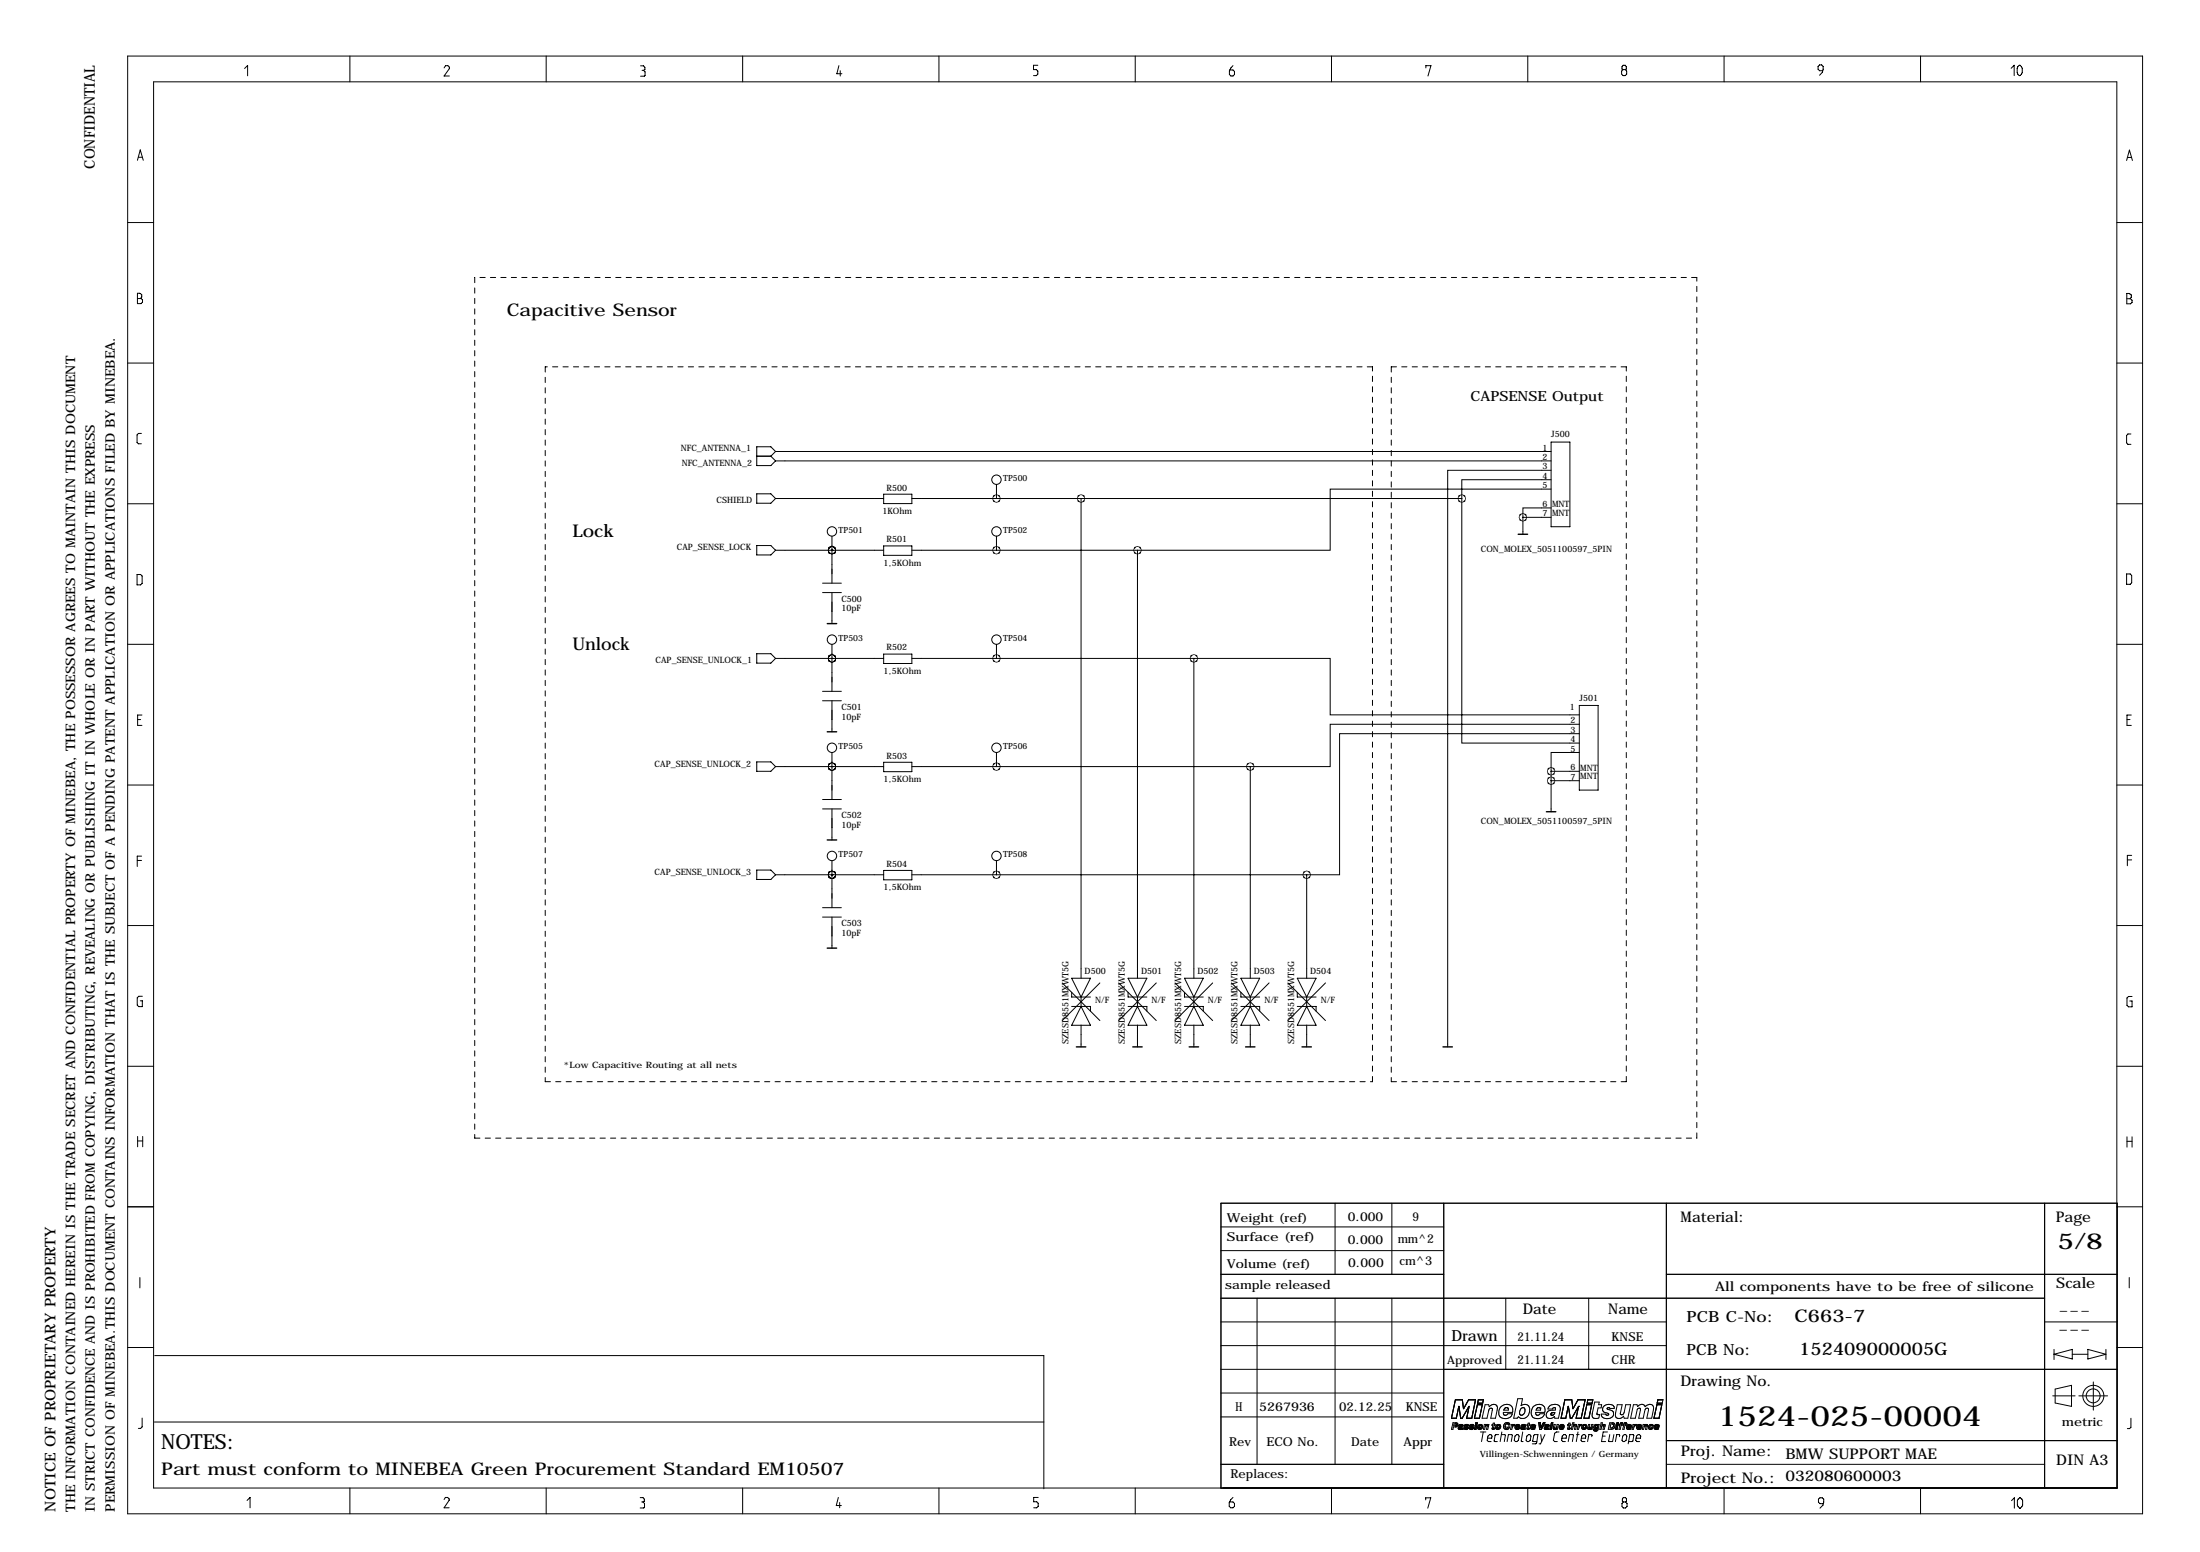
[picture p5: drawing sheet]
<svg xmlns="http://www.w3.org/2000/svg" width="594mm" height="419mm" viewBox="0 0 594 419" stroke-linecap="round" stroke-linejoin="round" font-family="sans-serif">
<g fill="none" stroke="#000" stroke-width=".27">
<path d="M34.5 15.1h544.4v393.7h-544.4zM66.1 18.5l.8-.8v2.8M94.5 15.1v7M120 18.3l.4-.6h.6l.4 .4v.4l-1.4 2h1.4M147.6 15.1v7M173.1 17.8h.8l.3 .4v.6l-.3 .2M173.5 19h.4M173.9 19l.4 .4v1l-.2 .2h-1M200.7 15.1v7M226.7 17.7l-.6 2.2h1.4M227 19.1v1.4M253.7 15.1v7"/>
<path d="M280.4 17.6h-1.2v1.2h.8l.4 .4v.8l-.4 .4h-.8M306.7 15.1v7M333.1 17.7l-.9 1.4v1l.4 .4h.5l.5-.4v-.8l-.5-.4h-.8M359.8 15.1v7M385.3 18.3v-.6h1.3l-.8 2.8M412.8 15.1v7M438.6 18.8l-.3-.2v-.6l.3-.4h.5l.3 .4v.6l-.3 .2M438.6 18.8l-.5 .4v.8l.5 .4h.5l.4-.4v-.8l-.4-.4M438.6 18.8h.5M465.8 15.1v7M492.5 19.1h-.9l-.4-.4v-.8l.4-.4h.6l.4 .4-.2 1.6-.8 .8M518.9 15.1v7"/>
<path d="M543.4 18.4l.8-.8v2.8M545.2 18l.6-.4 .6 .8v1.2l-.6 .8-.6-.4-.2-.4zM37.1 43.3l.8-2.8 .8 2.8M37.4 42.5h1.1M574.6 43.3l.8-2.8 .8 2.8M574.9 42.5h1M34.5 60.1h7M572 60.1h6.9M34.5 98h7M37.1 80.6h1l.4 .4v.6l-.4 .4h-1v-2.8h.8l.4 .4v.6l-.4 .4M572 98h6.9M574.6 80.7h1.1l.4 .4v.6l-.4 .3h-1.1v-2.8h.7l.6 .5v.6l-.4 .4"/>
<path d="M38.2 117h-.8l-.4 .4v2.1l.4 .3h.8M419.1 119.4h5.1v22.8h-5.1zM575.8 117.2h-.8l-.4 .4v2l.4 .4h.8M34.5 136h7M204.5 133.3h3.8l1.2 1.3-1.2 1.3h-3.8zM204.5 123.2h3.8M208.3 123.2l1.2 1.3M209.5 134.6h29.3M209.5 124.5h209.6M209.5 121.9h209.6M209.5 121.9l-1.2-1.3h-3.8v5.1h3.8l1.2-1.2M209.5 121.9l-1.2 1.3"/>
<path d="M238.8 133.5h7.6v2.5h-7.6zM246.4 134.6h148.6M269.2 130.8v3.8M292.1 134.6v129.6M395 134.6v66.1h31.7M411.5 139.7h7.6M411.5 139.7v4.6M419.1 127h-27.9v155.7M419.1 129.5h-24.1v5.1M419.1 132.1h-59.7v16.5h-52.1M419.1 137.2h-7.6v2.5M572 136h6.9"/>
<path d="M37 155.1h1l.4 .4v2l-.4 .4h-1zM204.5 147.3h3.8l1.2 1.3-1.2 1.3h-3.8zM209.5 148.6h29.3M222.2 157.5h5.1M224.8 148.6h.1M224.8 144.8v12.7M238.8 147.4h7.6v2.6h-7.6zM246.4 148.6h60.9M269.2 144.8v3.8M307.3 148.6v115.6M574.6 155h1l.4 .4v2l-.4 .4h-1zM34.5 174h7"/>
<path d="M204.5 176.5h3.8l1.2 1.3-1.2 1.3h-3.8zM209.5 177.8h29.3M222.2 160h5.1M224.8 177.8h.1M224.8 160v8.4M224.8 174v12.7M238.8 176.6h7.6v2.6h-7.6zM246.4 177.8h76.2M269.2 174v3.8M322.6 177.8h36.8v15.2h67.3M322.6 177.8v86.4M572 174h6.9"/>
<path d="M37.2 194.3h.8M38.4 193.1h-1.2v2.8h1.2M222.2 186.7h5.1M222.2 189.2h5.1M224.8 189.2v8.4M426.7 195.6h-67.3v11.4h-21.6M426.7 198.1h-64.8v38.1h-8.8M426.7 190.5h5.1v22.9h-5.1zM574.7 194.3h.8M575.9 193.1h-1.2v2.8h1.2M34.5 212h7M204.5 205.7h3.8l1.2 1.3-1.2 1.3h-3.8z"/>
<path d="M209.5 207h29.3M222.2 215.9h5.1M222.2 218.4h5.1M224.8 207h.1M224.8 203.2v12.7M224.8 218.4v8.4M238.8 205.8h7.6v2.6h-7.6zM246.4 207h91.4M269.2 203.2v3.8M337.8 207v57.2M419.1 208.3v10.9M419.1 208.3h7.6"/>
<path d="M419.1 210.8h7.6M426.7 203.2h-7.6v5.1M572 212h6.9M37.1 232.4h1.2M38.3 231.2h-1.2v2.8M204.5 234.9h3.8l1.2 1.3-1.2 1.3h-3.8zM209.5 236.2h29.3M224.8 236.2h.1M224.8 232.4v12.7M238.8 235.1h7.6v2.5h-7.6zM246.4 236.2h106.7M269.2 232.4v3.8"/>
<path d="M353.1 236.2v28M574.8 232.2h1.2M576 231h-1.2v2.8M34.5 249.9h7M222.2 245.1h5.1M222.2 247.6h5.1M224.8 247.6v8.4M572 249.9h6.9M38.5 269h-1l-.4 .4v2l.4 .4h1v-1.5h-.6M287 265.4l10.2 10.2M289.6 271.8h5v1.2M289.6 264.2h5l-2.5 5z"/>
<path d="M289.6 268v1.2h5M292.1 271.8l2.5 5.1h-5zM292.1 269.2v2.6M292.1 276.8v5.9M297.2 265.4l-10.2 10.2M302.3 265.4l10.1 10.2M304.8 271.8h5.1v1.2M304.8 264.2h5.1l-2.6 5zM304.8 268v1.2h5.1M307.3 271.8l2.6 5.1h-5.1zM307.3 269.2v2.6M307.3 276.8v5.9"/>
<path d="M312.4 265.4l-10.1 10.2M317.5 265.4l10.2 10.2M320 271.8h5.1v1.2M320 264.2h5.1l-2.5 5zM320 268v1.2h5.1M322.6 271.8l2.5 5.1h-5.1zM322.6 269.2v2.6M322.6 276.8v5.9M327.7 265.4l-10.2 10.2M332.7 265.4l10.2 10.2M335.3 271.8h5.1v1.2M335.3 264.2h5.1l-2.6 5z"/>
<path d="M335.3 268v1.2h5.1M337.8 271.8l2.6 5.1h-5.1zM337.8 269.2v2.6M337.8 276.8v5.9M342.9 265.4l-10.2 10.2M348 265.4l10.1 10.2M350.5 271.8h5.1v1.2M350.5 264.2h5.1l-2.5 5zM350.5 268v1.2h5.1M353.1 271.8l2.5 5.1h-5.1zM353.1 269.2v2.6M353.1 276.8v5.9"/>
<path d="M358.1 265.4l-10.1 10.2M576.1 269.1h-1l-.4 .4v2l.4 .4h1v-1.6h-.6M34.5 287.9h7M572 287.9h6.9M37.2 308.1h1.4M37.2 306.9v2.8M38.6 306.9v2.8M574.7 307v2.8M574.7 308.2h1.4M576.1 307v2.8M34.5 325.9h7M329.9 337.7h60.2"/>
<path d="M329.9 331.3h60.2M360.7 324.9v19.2M376.1 324.9v19.2M390.1 324.9v76.9M450.2 324.9v76.9M552.4 324.9v76.9M572 325.9h6.9M37.8 345v2.8M329.9 350.6h222.5M329.9 344.1h60.2M329.9 357h120.3M339.6 350.6v44.8"/>
<path d="M360.7 350.6v44.8M376.1 350.6v44.8M406.9 350.6v19.2M429.3 350.6v19.2M450.2 344.1h121.9M552.4 357h19.7M575.3 345v2.8M34.5 363.9h7M41.8 366.1h240.2v35.9M329.9 369.8h242.2M329.9 376.2h60.2M329.9 363.4h120.3"/>
<path d="M393.2 378h1.9l.3 2.4 1.4-2.4h1.9l-1 5h-1.4l.6-3.2-1.8 3.2h-.4l-.5-3.2-.7 3.2h-1.3zM396.9 379.8h.1M399.2 379.3h1.3l-.8 3.7h-1.3zM399.4 378h1.4l-.2 .9h-1.4zM401.3 379.3h.9l.2 .6a1.14 1.14 0 0 1 1.3-.7 1.14 1.14 0 0 1 .9 1.2l-.5 2.6h-1.3l.4-2.6a.62 .62 0 0 0-.7 0 .62 .62 0 0 0-.3 .5l-.4 2.1h-1.3zM405.5 379.9a1.9 1.9 0 0 1 3.2 .5v1h-2.5a.64 .64 0 0 0 .4 .8 .64 .64 0 0 0 .8-.4h1.2a1.98 1.98 0 0 1-1.7 1.3 1.98 1.98 0 0 1-1.9-1.1v-.9zM410.1 377.7h1.3l-.4 1.9a1.47 1.47 0 0 1 1.9-.1 1.47 1.47 0 0 1 .3 2 1.76 1.76 0 0 1-1.1 1.4 1.76 1.76 0 0 1-1.8-.3l-.4 .4h-.9zM414.4 379.7a1.73 1.73 0 0 1 2.2-.3 1.73 1.73 0 0 1 .8 2h-2.5a.6 .6 0 0 0 .3 .7 .6 .6 0 0 0 .8-.2l.1-.1h1.2a1.9 1.9 0 0 1-1.7 1.3 1.9 1.9 0 0 1-1.8-1.1 2.71 2.71 0 0 1 .6-2.3zM418.7 379.6a1.82 1.82 0 0 1 2.9 .7l-.5 2.7h-1l-.1-.5a1.2 1.2 0 0 1-1.4 .6 1.2 1.2 0 0 1-.8-1.2l.6-.9 1.8-.2 .1-.6-.3-.1-.5 .4h-1.3zM426.5 379.8h.1M426.5 379.8l-1.8 3.2h-.4l-.5-3.2-.7 3.2h-1.3l1-5h1.9l.3 2.4M426.5 379.8l-.6 3.2h1.3l1.1-5h-1.9l-1.4 2.4"/>
<path d="M428.8 379.3h1.3l-.8 3.7h-1.3zM429 378h1.4l-.2 .9h-1.3zM433.3 379.8a1.67 1.67 0 0 1 2.9 .3v.2h-1.2a.36 .36 0 0 0-.4-.2 .36 .36 0 0 0-.3 .4 2.13 2.13 0 0 1 1.6 .8 1.7 1.7 0 0 1-.8 1.7 1.7 1.7 0 0 1-1.9-.1l-.5-.6v-.4h1.2a.43 .43 0 0 0 .4 .3 .43 .43 0 0 0 .4-.3l-.4-.3a1.1 1.1 0 0 1-1.1-.5 1.1 1.1 0 0 1 .1-1.3zM441.4 379.3h.9l.2 .5a1.09 1.09 0 0 1 1-.6 1.09 1.09 0 0 1 1 .7 1.2 1.2 0 0 1 1.5-.6 1.2 1.2 0 0 1 .7 1.4l-.4 2.3h-1.3l.4-2.2v-.4l-.3-.2-.6 .4-.5 2.4h-1.2l.4-2.2v-.5l-.3-.1-.5 .4-.5 2.4h-1.3zM447.7 379.3h1.3l-.7 3.7h-1.4zM448 378h1.3l-.2 .9h-1.3zM554.6 376.9h6.1M555 365.7h.1M555 365.7l4.9-1.3v2.6zM555 364.4v2.7M555.3 375.1l4.4-1v5.7l-4.4-.9zM559.9 365.7h4.2"/>
<path d="M561.7 376.9h7.8M564.1 364.4l4.9 1.3-4.9 1.3zM565.6 373.2v7.6M569 364.4v2.7M572 363.9h6.9M38.4 382.9v2.4l-.4 .4h-.6M41.7 384h240.3M329.9 395.4h60.2M329.9 382.6h60.2M392.6 384.2l1 .1 .3 .6-.5 .4h-.7l-.1 .7h-.4zM392.9 384.5h.5v.5h-.6zM393.2 385.3h.1"/>
<path d="M393.4 384.9h.1M393.4 384.6h.1M393.5 384.6h.1M393.9 384.5h.1M394.1 385.9h.1M394.1 385.9l.3 .1M394.4 385.7h.1M394.4 385.6h.1M394.4 385.5h.1M394.4 385.7h.3M394.4 385.5l.5-.1-.2 .3M394.4 385.5v.2"/>
<path d="M394.4 386h.1M394.5 385.8h.1M394.5 385h.1M394.6 384.9h.3M394.6 385.4h.1M394.7 384.9l-.5 .2 .4-.4h.5l.2 .2M394.7 385.7h.1M394.8 385.7h.1M394.8 384.9l.2 .2M395 385.1h.1M395 385h.1M395 385.1l-.3 .1a.48 .48 0 0 0-.6 .1 .48 .48 0 0 0 0 .6"/>
<path d="M395.1 385.9h.1M395.1 385.9l.1 .1M395.2 386h.1M395.2 386h-.4v-.2l-.4 .2M395.3 384.8l-.2 1.1M395.5 385.6h.1M395.5 385.6l.1 .3 .5 .1M395.7 384.9v.3l.5 .3M395.7 384.9l.8-.2 .3 .4-.6-.2M395.7 385.9h.1M395.7 384.9v.1M395.9 385.6h.1"/>
<path d="M395.9 385.6v.1M395.9 385.7h.1M395.9 385.6h-.4M396.1 386h.1M396.1 384.9h.1M396.1 384.9l.1 .2M396.1 385.1h.1M396.1 385.8h.1M396.2 385.1h.1M396.2 385.1l.2 .1a.44 .44 0 0 1 .2 .6 .44 .44 0 0 1-.5 .2M396.2 385.5h.1M396.2 384.7h.1"/>
<path d="M396.2 384.9h.1M396.2 384.9h-.1M396.3 385.5h.1M396.3 385.7h.1M396.3 385.6h.1M396.3 385.7h-.4M396.3 385.5v.2M396.4 384.9h.1M396.7 385.6h.1M397 385.6h.1M397.2 385.3h.1M397.2 384.9l.7-.2 .3 .4-.7-.2"/>
<path d="M397.2 385.9h.1M397.2 384.9h.1M397.2 384.9v.4M397.2 385.9l.3 .1M397.2 385.3l.2 .1M397.3 385.6h.1M397.3 385.6h-.3l.2 .3M397.3 385.6l.1 .1M397.4 385.7h.1M397.4 385.4h.1M397.4 385.4l.4 .1M397.5 386h.1"/>
<path d="M397.5 384.9h.1M397.5 384.9l.1 .2M397.5 385.1h.1M397.6 385.8h.1M397.6 385.1h.1M397.6 385.1l.5 .2 .1 .3-.7 .4M397.7 384.7h.1M397.8 385.7h.1M397.8 385.6h.1M397.8 385.5h.1M397.8 385.5v.1M397.8 384.9h.1"/>
<path d="M397.8 385.6l-.4 .1M398.7 384.7h.3l-.2 1.3h-.4zM398.8 384.2h.3v.3h-.4zM399.3 385.8h.1M399.6 385.5h.1M399.6 385.6h.1M399.7 385.7h.3M399.7 385.1h.1M399.7 385.7h.1M399.8 385h.1M399.8 385.7h.1M399.9 384.9h.1"/>
<path d="M399.9 384.9l-.3 .4 .1 .4M400 386.7h1.5M400 384.9h.1M400 384.9l.2 .1M400 385.7h.1M400.2 385h.1M400.2 385v.5M400.2 385.5l-.2 .2M400.2 385.5h.1M400.2 385.1l.1 .1M400.3 385.3h-.1M400.5 384.9h.1"/>
<path d="M400.6 385v.1M400.8 386.7l-.5 2.6M401.4 384.9h.1M401.4 384.9v-.2h-.3l-.3 1.3h.4l.1-.8 .4-.3M401.6 384.7h.1M401.6 384.7h.5M401.6 384.7l-.2 .2M401.7 384.9h.1M401.8 385h.1M401.9 388.4h1.1l.1-.6-.3-.4h-.3l-.5 .4-.2 1.1 .3 .4h.8M402 384.7l.2 .1-.2 1.2h-.4l.1-1.1M402.1 384.8h.1"/>
<path d="M403.2 385.9h.1M403.6 385.6h.1M403.6 385.7h.1M403.6 385.7l.1-.8h.3v-.2h-.2v-.4h-.3l-.1 .4h-.3v.2h.3l-.3 .9 .6 .2 .1-.3h-.2M403.7 385.7h.1M404.2 385.7h.1M404.2 385.8h.1M404.4 384.8l.7-.1 .4 .4a.87 .87 0 0 1-.9 .9 .67 .67 0 0 1-.5-.5 .67 .67 0 0 1 .3-.7zM404.5 385.5h.1M404.5 385.5v.1M404.5 385.6h.1M404.5 385.6l.1 .1"/>
<path d="M404.6 385.7h.1M404.7 385.7h.1M404.9 387.4h-.7l-.2 .2-.3 1.5 .9 .2M405 385.6h.1M405 385.6l-.4 .1M405 385h.1M405 385h-.4l-.1 .5M405 385v.6M405.1 385h.1M405.1 385v.1M405.7 387.4h.9l.2 .2-.3 1.7M405.8 386.7l-.5 2.6"/>
<path d="M406.3 382.1h.1M406.5 380.4a.55 .55 0 0 1 .7-.3 .55 .55 0 0 1 .3 .7h-1.2zM406.7 385.2h.1M406.8 380.1v.1M407.1 386h.1M407.2 389.3l.4-1.9h.9l.1 .2-.3 1.7M407.3 384.5h.1M407.3 384.5a.62 .62 0 0 0-.6 .5 .62 .62 0 0 0 .5 .7l.2-.2M407.4 384.5h.1M407.4 385.5h.1M407.4 384.5l.1 .1M407.5 384.6h.1"/>
<path d="M407.5 384.6l.1 .2h.4a.89 .89 0 0 0-1.1-.6 .89 .89 0 0 0-.6 1.1 .89 .89 0 0 0 1 .7l.4-.2 .2-.5h-.4l-.1 .2M407.5 380.3v.1M408.4 384.7h.9l-.1 .3a.39 .39 0 0 0-.4 0 .39 .39 0 0 0-.2 .4l-.1 .6h-.4zM408.7 384.9h.1M408.8 384.7l-.1 .2zM409 384.7h-.1M409.3 385.3h.1M409.3 387.8l.5-.4h.4l.3 .4-.2 1.1-.4 .4h-.5l-.3-.4zM409.3 385.3a.65 .65 0 0 0 .6 .7 .65 .65 0 0 0 .7-.4h-.3M409.7 385.5h.1M409.8 385.2h.1M409.8 385.2h.5"/>
<path d="M409.9 385h.1M410.2 384.9h.1M410.3 385.6h.1M410.3 385h.1M410.3 385l-.3-.1-.2 .3M410.3 385.2h.1M410.3 385.1h.1M410.3 385v.2M410.6 384.9l.1 .5h-1l.2 .3 .4-.1M410.6 384.9a.72 .72 0 0 0-.8-.2 .72 .72 0 0 0-.5 .6M410.6 384.9h.1M410.7 382l-.1-.8a.92 .92 0 0 1 1.3-1 1.2 1.2 0 0 1-1 1.9"/>
<path d="M410.7 382h.1M410.7 382l.2 .1M410.9 385.7h.1M410.9 382.1h.1M410.9 385.7l.4 .3M411.1 385.3h.1M411.1 385.3l-.2 .4M411.2 385.6h.1M411.2 385.6l.1 .1M411.3 385.7h.1M411.3 385.6h.1M411.3 385.5h.1"/>
<path d="M411.3 385.7h.3M411.3 385.5l.5-.1-.2 .3M411.3 385.5v.1M411.3 385.6h-.1M411.3 386h.1M411.4 385.8h.1M411.4 386.7l-.4 2.4 .5 .2M411.4 385h.1M411.5 384.9h.3M411.5 385.4h.1M411.6 384.9l-.5 .2 .4-.4h.5l.2 .3-.2 1M411.6 385.7h.1"/>
<path d="M411.7 385.7h.1M411.7 384.9l.2 .2M411.9 385.1h.1M411.9 385h.1M411.9 385.1l-.8 .2M412.1 386h-.4v-.2l-.4 .2M412.2 384.9h.1M412.5 387.8l.5-.4h.4l.3 .4-.2 1.1-.4 .4h-.5l-.3-.4zM412.9 384.3h.4l-.1 .4h.2v.2h-.3l-.1 .7 .2 .1v.3l-.6-.1 .1-1h-.2zM413 385.6h.1M413 385.7h.1M413.1 385.7h.1"/>
<path d="M413.6 385.3h.1M413.6 385.3l.1 .5 .3 .2 .6-.1 .2-.3h-.4M413.9 385.5h.1M413.9 385.6h.1M414 385h.1M414.2 384.9h.1M414.4 385.6h.1M414.4 385h.1M414.4 385l-.3-.1-.1 .3h.5M414.4 385.9h.1M414.4 385l.1 .2M414.5 385.9h.1"/>
<path d="M414.5 385.2h.1M414.5 385.1h.1M414.7 384.9h.1M414.8 384.9v.5h-.9l.1 .3 .4-.1M414.8 384.9a.69 .69 0 0 0-.8-.2 .69 .69 0 0 0-.4 .6M415.2 389.3l-1.1-.2 .3-1.5 .2-.2h.9l-.3 2.3-.3 .2h-.9M415.5 380.1v.1M415.8 384.2h.4l.1 1.3 .7-1.3h.4l-.9 1.8h-.5zM416.2 380.2h.1M416.2 380.3l.1 .5h-1.3l.3-.5a.59 .59 0 0 1 1 .1M416.3 385.5h.1M416.3 387.4l.3 1.9"/>
<path d="M417.2 385.7h.1M417.3 385.7v.2M417.3 385.9l.4 .1M417.3 385.9h.1M417.4 387.4l-1.1 2.5h-.5M417.4 385.3h.1M417.4 385.3l-.2 .4M417.6 385.6h.1M417.6 385.7h.1M417.6 385.5h.1M417.6 385.5l.1 .2M417.6 385.5l.6-.1-.3 .4-.3-.1"/>
<path d="M417.7 386h.1M417.8 385.8h.1M417.8 386h.1M417.8 384.9l.4 .1M417.9 385.4h.1M417.9 385.7h.1M417.9 384.9h.1M418 385.7h.1M418.1 385.6h.1M418.1 384.9h.1M418.2 385.1h.1M418.2 385h.1"/>
<path d="M418.2 385.1l-.7 .2M418.2 385v.1M418.5 384.9l-.1 1.1h-.4l.1-.2-.4 .2M418.5 384.9l-.2-.2h-.5l-.4 .4 .4-.2M418.5 384.9h.1M419 381.9h.1M419 382.1h.1M419.1 381.7l-.1 .1M419.2 381.6h.1M419.2 384.2h.4l-.4 1.8h-.4zM419.8 385.9h.1M420.1 385.7l.1-1h-.3l-.1 1.2"/>
<path d="M420.1 381.6v-.1h-.8l-.3 .6M420.1 381.6l-.5 .6-.5-.1M420.1 385.7h.1M420.1 381.5v.1M420.2 385.7h.1M420.2 380.2h.1M420.5 385.8h.1M420.5 385.8l-.4 .2-.3-.1M420.6 385.4h.1M420.6 385.4l-.2 .3h-.3M420.6 385.4l.1-.7h.4l-.3 1.3h-.3v-.2M421.2 386.7h-.7l-.4 .3-.4 1.9 .4 .4h.7"/>
<path d="M421.3 385.3h.1M421.3 385.3v.4a.73 .73 0 0 0 1.3-.1h-.4M421.3 385.6h.1M421.6 385.5h.1M421.7 385.2h.1M421.7 385.2l.2-.3h.2l.1 .3M421.7 385.2h.5M421.7 385.1h.1M421.8 385h.1M422 388.4h1.2l.1-.6-.3-.4h-.4l-.5 .4-.2 1.1 .3 .4h.8M422.1 384.9h.1M422.2 385.6h.1"/>
<path d="M422.2 385h.1M422.2 385.2h.1M422.2 385.1h.1M422.6 384.9v.5h-1l.2 .3 .4-.1M422.6 384.9l-.2-.1a.74 .74 0 0 0-1.1 .5M422.6 384.9h.1M423.6 385.9h.1M423.7 389.3l.4-1.9h.9l.1 .2-.3 1.7M423.9 384.3h.3v.4h.2v.2h-.3l-.1 .7 .2 .1-.1 .3-.5-.2 .2-.9h-.3l.1-.2h.2zM424 385.6h.1M424 385.7h.1M424.1 385.7h.1"/>
<path d="M425 380.4h.1M425.1 384.8h.1M425.1 384.8l.2-.6h-.4l-.4 1.8h.4l.1-.8 .3-.3 .3 .1-.2 1h.4l.1-.8M425.6 384.7h.1M425.8 384.7l-.7 .1M425.8 384.7h.1M425.9 384.7v.5M425.9 385.2h.1M426 387.4h.7M426.4 386.7l-.5 2.6M426.5 384.7h.3l-.1 .2 .6-.2-.1 .3-.5 .2-.2 .8h-.3zM426.8 384.9h.1"/>
<path d="M427 384.7h.1M427.3 388.4h1.1l.1-.6-.3-.4h-.4l-.4 .4-.2 1.1 .3 .4h.7M427.4 385.7l.1 .1M427.7 385.5h.1M427.7 385.5l.1 .1M427.8 385.6h.1M427.8 385.6l.1 .1M427.9 385.7h.1M427.9 385v.1M427.9 385h.1M428 385.7h.1M428.2 385.6h.1"/>
<path d="M428.2 385.6l-.3 .1M428.3 385h.1M428.3 385l-.3-.1-.3 .6M428.3 385.5l-.1 .1M428.3 385v.5M428.3 385.5h.1M428.7 385l.1 .1M429 385.6h.1M429 385.6l.1 .3M429.1 385.9h.1M429.4 385.5h.1M429.5 385.7h.1"/>
<path d="M429.9 385.8h.1M429.9 385.8l-.5 .2-.3-.1M429.9 385.4h.1M429.9 385.4l-.2 .3h-.3l.2-1h-.4l-.2 .9M429.9 385.4l.2-.7h.3l-.2 1.3h-.4l.1-.2M430.1 388v-.6h-.8l-.3 1.9M430.5 386.1h.1M430.9 386.1l-.4-.1 .2 .4 .4 .1M430.9 386.1h.1M431 385.4h.1M431 385.2l.3-.3 .2 .1-.1 .7-.4-.1zM431.1 386.5h.1"/>
<path d="M431.1 385.1h.1M431.2 385.7h.1M431.2 385h.1M431.3 384.9h.1M431.5 385.8h.1M431.5 381.9h.1M431.5 385.8l-.3 .4-.3-.1M431.5 381.9l.3-1.7h.8l.2-.9h-.8l.1-.7h-1.2l-.7 3.1a.93 .93 0 0 0 .7 1.3l1.1-.1 .2-.9h-.2M431.5 381.9l.5 .1M431.5 385h.1M431.5 386.3h.1M431.5 385.5v.3"/>
<path d="M431.5 385.5h.1M431.6 385.2h.1M431.7 384.9h.1M431.7 384.9a.62 .62 0 0 0-1 .2 .62 .62 0 0 0 .7 .8l.1-.1M431.7 384.9v-.2h.4l-.4 1.4-.6 .4M432 382h.1M432.6 384.2h.4l-.1 .6 .6-.1 .2 .2-.2 1.1h-.4l.1-1.1-.4 .2-.2 .9h-.3zM432.9 384.8h.1M433 387.8h.7M433.6 384.8h.1M434.3 380.5h.1M434.3 386.7h-1.1l-.5 2.6h1.1"/>
<path d="M434.9 387.4l-.3 1.7 .2 .2h.9l.4-1.9M434.9 384.2h.9a.9 .9 0 0 1 .6 .8 .9 .9 0 0 1-.5 .8l-1.4 .2zM435.3 384.5l.6 .1a.71 .71 0 0 1-.4 1h-.4zM436.5 381.6a1.14 1.14 0 0 0 .7 1.5 1.14 1.14 0 0 0 1.5-.7l.2 .6h.9l.8-3.7h-1.3l-.4 2.1a.66 .66 0 0 1-1 .6M436.5 381.6l.5-2.3h1.3l-.5 2.3 .1 .4M436.5 381.6h.1M436.8 384.7h.4l-.3 1.3h-.4zM436.9 384.2h.4l-.1 .3h-.3zM437.6 388l-.1-.6h-.7l-.3 1.9M437.9 382h.1M437.9 384.2h.6l-.1 .3-.4 .2h.3v.2h-.3l-.2 1.1h-.4l.2-1.1h-.2l.1-.2 .2-.1zM438.1 384.5h.1"/>
<path d="M438.9 387.4h.4l.3 .4-.2 1.1-.5 .4h-.3l-.3-.4 .2-1.1zM439.2 384.5h.1M439.4 384.5h.1M439.4 384.5l.1-.3a.46 .46 0 0 0-.5 0 .46 .46 0 0 0-.2 .5h-.2l-.1 .2h.2l-.2 1.1h.3l.3-1.1h.2l.1-.2h-.3l.1-.2M439.4 384.5h-.2M439.5 385.3h.1M439.5 385.3l.3-.5 .6-.1a.52 .52 0 0 1 .3 .7h-.9l.1 .3h.3M439.5 385.3a.61 .61 0 0 0 .2 .7 .61 .61 0 0 0 .7-.1M439.8 386h.1M439.8 385.5h.1M439.8 385.2h.6M439.9 385h.1"/>
<path d="M440 389.3l1.2-.2 .3-1.5-.2-.2h-.9l-.5 2.5M440.1 384.9h.1M440.2 385.7h.1M440.3 385.6h.1M440.3 385.6h.4l-.3 .3M440.3 385.6l-.1 .1M440.4 385h.1M440.4 385.9h.1M440.4 385.2h.1M440.4 385.1h.1M440.4 385.1l-.3-.2-.2 .3M440.4 385.1v.1"/>
<path d="M440.7 384.9h.1M441.2 384.7h.4v.2l.5-.2v.3h-.4l-.3 1h-.4zM441.6 384.9h.1M441.6 385.1h.1M442 384.7h.1M442.1 388.4h1.1l.1-.6-.3-.4h-.4l-.4 .4-.2 1.1 .3 .4h.7M442.2 385.3h.1M442.5 385.5h.1M442.5 385.5l.2 .2 .4-.1M442.5 386h.1M442.6 385.2h.1M442.6 385.2h.6"/>
<path d="M442.6 385.1v.1M442.6 385.1h.1M442.8 384.9h.1M442.8 384.9l-.2 .2M442.8 384.9l.3 .1M443.1 385.6h.1M443.1 385.6h.3l-.3 .3M443.1 385.9h.1M443.1 385h.1M443.1 385l.1 .1M443.2 385.2h.1M443.2 385.1h.1"/>
<path d="M443.2 385.1v.1M443.4 384.9h.1M443.5 384.9a.72 .72 0 0 0-.7-.3 .72 .72 0 0 0-.6 .6l.2 .7h.7M443.5 384.9v.5l-1 .1M444.2 385.3h.1M444.3 384.9h.1M444.3 384.9v-.2h-.3l-.3 1.3h.4l.1-.7M444.3 384.9l.8-.2-.1 1.3h-.4l.1-1.1M444.4 385h.1M444.6 384.7h.1M444.7 384.9h.1M444.7 384.9l-.5 .4"/>
<path d="M445.1 384.8h.1M445.9 385.7h.1M446.3 385h-.4v.7M446.3 385h.1M446.3 385l.1 .1M446.4 385.1h.3l-.2-.4a.77 .77 0 0 0-.9 .2 .77 .77 0 0 0-.1 .9l.7 .2 .4-.5-.7 .2M446.4 385.1h.1M446.9 385.3h.1M446.9 385.3a.62 .62 0 0 0 .3 .6 .62 .62 0 0 0 .7 0M447.3 385.5h.1M447.3 385.2h.6M447.4 385.1h-.1"/>
<path d="M447.5 384.9l-.2 .3M447.5 384.9l.4 .1M447.6 384.9h.1M447.7 385.7h.1M447.8 385.6h.1M447.8 385.6h.4l-.3 .3M447.8 385.6l-.1 .1M447.9 385h.1M447.9 385v.1M447.9 385.9h.1M447.9 385.2h.1M447.9 385.1h.1"/>
<path d="M447.9 385.1v.1M448.2 384.9h.1M448.2 384.9v.5h-.9l.1 .3h.3M448.2 384.9l-.8-.2-.4 .3-.1 .3M450.2 395.4h102.2M450.2 389h121.9M575.8 383v2.4l-.4 .4h-.6M66.8 405.2l.8-.8v2.8M94.5 401.8v7M120 404.9l.3-.5h.7l.4 .4v.3l-1.4 2.1h1.4M147.6 401.8v7M173 404.4h.7l.4 .4v.6l-.4 .2"/>
<path d="M173.4 405.6h.3M173.7 405.6l.4 .4v1l-.2 .2h-.9M200.7 401.8v7M226.5 404.4l-.5 2.2h1.3M226.9 405.7v1.5M253.7 401.8v7M280.5 404.4h-1.2v1.1h.8l.4 .4v.9l-.4 .4h-.8M306.7 401.8v7M329.9 401.8v-76.9h242.2v76.9h-530.6v-379.7h530.5v379.7M333.1 404.4l-.6 .6-.4 .8v1l.4 .4h.6l.5-.4v-.8l-.5-.4h-.8M359.8 401.8v7M385.2 405v-.5h1.4l-.8 2.8"/>
<path d="M412.8 401.8v7M438.6 405.6l-.3 .4v.8l.3 .4h.6l.4-.4v-.8l-.4-.4M438.6 405.6l-.2-.2v-.6l.2-.4h.6l.3 .4v.6l-.3 .2M438.6 405.6h.6M465.8 401.8v7M492.6 406h-.9l-.4-.4v-.8l.4-.3h.7l.4 .3-.2 1.7-.9 .8M518.9 401.8v7M543.5 405.2l.8-.7v2.8M545.3 404.8l.6-.3 .6 .7v1.3l-.6 .8-.6-.4-.2-.4v-1.3z"/>
<circle cx="269.2" cy="129.5" r="1.27"/>
<circle cx="224.8" cy="143.5" r="1.27"/>
<circle cx="269.2" cy="143.5" r="1.27"/>
<circle cx="224.8" cy="172.7" r="1.27"/>
<circle cx="269.2" cy="172.7" r="1.27"/>
<circle cx="224.8" cy="201.9" r="1.27"/>
<circle cx="269.2" cy="201.9" r="1.27"/>
<circle cx="224.8" cy="231.1" r="1.27"/>
<circle cx="269.2" cy="231.1" r="1.27"/>
<circle cx="565.6" cy="376.9" r="1.88"/>
<circle cx="565.6" cy="376.9" r="2.84"/>
<circle cx="400" cy="385.3" r=".7"/>
<circle cx="428" cy="385.3" r=".71"/>
</g>
<path d="M128.3 74.9v232.4M458.5 74.9h-330.2M147.3 99.1v193M370.8 99.1h-223.5M375.9 99.1v193M439.4 99.1h-63.5M147.3 292.1h223.5M370.8 292.1v-193M375.9 292.1h63.5M439.4 292.1v-193M128.3 307.3h330.2M458.5 307.3v-232.4" fill="none" stroke="#000" stroke-width=".27" stroke-dasharray="1.4 1.4"/>
<path d="M410.2 144.3h2.5M223.5 168.4h2.6M223.5 197.6h2.6M417.8 219.2h2.6M223.5 226.8h2.6M223.5 256h2.6M290.8 282.7h2.6M306.1 282.7h2.5M321.3 282.7h2.5M336.5 282.7h2.6M351.8 282.7h2.5M389.9 282.7h2.5" fill="none" stroke="#000" stroke-width=".38"/>
<path d="M269.2 148.6a.07 .07 0 0 0 .1 0 .07 .07 0 0 0-.1 0zM269.2 134.6a.07 .07 0 0 0 .1 0 .07 .07 0 0 0-.1 0zM224.7 177.8a.1 .1 0 0 0 .2 0 .1 .1 0 0 0-.2 0zM269.2 177.8a.07 .07 0 0 0 .1 0 .07 .07 0 0 0-.1 0zM307.3 148.6a.07 .07 0 0 0 .1 0 .07 .07 0 0 0-.1 0zM292 134.6a.1 .1 0 0 0 .2 0 .1 .1 0 0 0-.2 0zM224.7 148.6a.1 .1 0 0 0 .2 0 .1 .1 0 0 0-.2 0zM224.7 177.8a.1 .1 0 0 0 .2 0 .1 .1 0 0 0-.2 0zM224.7 148.6a.1 .1 0 0 0 .2 0 .1 .1 0 0 0-.2 0zM322.5 177.8a.1 .1 0 0 0 .2 0 .1 .1 0 0 0-.2 0zM337.7 207a.1 .1 0 0 0 .2 0 .1 .1 0 0 0-.2 0zM353 236.2a.07 .07 0 0 0 .1 0 .07 .07 0 0 0-.1 0zM269.2 207a.07 .07 0 0 0 .1 0 .07 .07 0 0 0-.1 0zM224.7 207a.1 .1 0 0 0 .2 0 .1 .1 0 0 0-.2 0zM224.7 207a.1 .1 0 0 0 .2 0 .1 .1 0 0 0-.2 0zM224.7 236.2a.1 .1 0 0 0 .2 0 .1 .1 0 0 0-.2 0zM269.2 236.2a.07 .07 0 0 0 .1 0 .07 .07 0 0 0-.1 0zM224.7 236.2a.1 .1 0 0 0 .2 0 .1 .1 0 0 0-.2 0zM419 208.3a.1 .1 0 0 0 .2 0 .1 .1 0 0 0-.2 0zM394.9 134.6a.07 .07 0 0 0 .1 0 .07 .07 0 0 0-.1 0zM411.4 139.7a.1 .1 0 0 0 .2 0 .1 .1 0 0 0-.2 0zM419 210.8a.1 .1 0 0 0 .2 0 .1 .1 0 0 0-.2 0z" fill="#000" stroke="#000" stroke-width="2"/>
<text font-size="7.6" x="464.2" y="385">1524-025-00004</text>
<text font-size="6" x="556" y="337.2">5/8</text>
<text font-size="5.6" x="43.5" y="391.3">NOTES:</text>
<g font-size="4.7">
<text x="136.9" y="85.3">Capacitive Sensor</text>
<text x="154.7" y="145">Lock</text>
<text x="154.7" y="175.5">Unlock</text>
<text x="484.9" y="357.1">C663-7</text>
<text x="486.2" y="366">152409000005G</text>
<text x="43.5" y="398.4">Part must conform to MINEBEA Green Procurement Standard EM10507</text>
</g>
<g font-size="4.1">
<text x="455.7" y="357.1">PCB C-No:</text>
<text x="392.2" y="362.2">Drawn</text>
<text x="455.7" y="366">PCB No:</text>
</g>
<g font-size="4">
<text x="25.7" y="45.6" transform="rotate(-90 25.7 45.6)">CONFIDENTIAL</text>
<text x="454.1" y="329.9">Material:</text>
<text x="555.4" y="329.9">Page</text>
<text x="555.6" y="347.7">Scale</text>
<text x="411.4" y="354.8">Date</text>
<text x="434.5" y="354.8">Name</text>
<text x="556" y="360.2">---</text>
<text x="454.1" y="374.4">Drawing No.</text>
<text x="454.2" y="393.2">Proj. Name:</text>
<text x="482.4" y="393.9">BMW SUPPORT MAE</text>
<text x="555.6" y="395.7">DIN A3</text>
<text x="454.2" y="400.4">Project No.: 032080600003</text>
<text x="15" y="408.2" transform="rotate(-90 15 408.2)">NOTICE OF PROPRIETARY PROPERTY</text>
</g>
<text font-size="3.9" x="556.1" y="355">---</text>
<text font-size="3.8" x="397.3" y="108.2">CAPSENSE Output</text>
<g font-size="3.6">
<text x="463.4" y="348.6">All components have to be free of silicone</text>
<text x="20.3" y="408.2" transform="rotate(-90 20.3 408.2)">THE INFORMATION CONTAINED HEREIN IS THE TRADE SECRET AND CONFIDENTIAL PROPERTY OF MINEBEA, THE POSSESSOR AGREES TO MAINTAIN THIS DOCUMENT</text>
<text x="25.7" y="408.2" transform="rotate(-90 25.7 408.2)">IN STRICT CONFIDENCE AND IS PROHIBITED FROM COPYING, DISTRIBUTING, REVEALING OR PUBLISHING IT IN WHOLE OR IN PART WITHOUT THE EXPRESS</text>
<text x="31" y="408.2" transform="rotate(-90 31 408.2)">PERMISSION OF MINEBEA.THIS DOCUMENT CONTAINS INFORMATION THAT IS THE SUBJECT OF A PENDING PATENT APPLICATION OR APPLICATIONS FILED BY MINEBEA.</text>
</g>
<g font-size="3.3">
<text x="331.5" y="329.9">Weight (ref)</text>
<text x="364.1" y="329.6">0.000</text>
<text x="381.7" y="329.6">9</text>
<text x="331.5" y="335.2">Surface (ref)</text>
<text x="364.1" y="335.8">0.000</text>
<text x="377.6" y="335.6">mm^2</text>
<text x="378.1" y="341.7">cm^3</text>
<text x="331.5" y="342.3">Volume (ref)</text>
<text x="364.2" y="342.1">0.000</text>
<text x="331.1" y="348.1">sample released</text>
<text x="410.1" y="362.1">21.11.24</text>
<text x="435.5" y="362.1">KNSE</text>
<text x="410.1" y="368.5">21.11.24</text>
<text x="435.5" y="368.5">CHR</text>
<text x="333.9" y="381.2">H</text>
<text x="340.2" y="381.2">5267936</text>
<text x="361.8" y="381.2">02.12.25</text>
<text x="379.8" y="381.2">KNSE</text>
<text x="557.1" y="385">metric</text>
<text x="332.1" y="390.3">Rev</text>
<text x="342.2" y="390.3">ECO No.</text>
<text x="365.1" y="390.3">Date</text>
<text x="379.2" y="390.3">Appr</text>
<text x="332.5" y="399.2">Replaces:</text>
</g>
<text font-size="3.1" x="391" y="368.5">Approved</text>
<g font-size="2.4">
<text x="419.2" y="118.1">J500</text>
<text x="183.9" y="121.9">NFC_ANTENNA_1</text>
<text x="184.2" y="125.7">NFC_ANTENNA_2</text>
<text x="416.8" y="124.2">2</text>
<text x="416.8" y="121.7">1</text>
<text x="416.8" y="131.8">5</text>
<text x="416.8" y="129.3">4</text>
<text x="416.8" y="126.7">3</text>
<text x="193.6" y="135.9">CSHIELD</text>
<text x="239.6" y="132.5">R500</text>
<text x="416.8" y="136.9">6</text>
<text x="419.4" y="137">MNT</text>
<text x="238.4" y="138.8">1KOhm</text>
<text x="416.8" y="139.4">7</text>
<text x="419.4" y="139.3">MNT</text>
<text x="182.9" y="148.6">CAP_SENSE_LOCK</text>
<text x="239.6" y="146.4">R501</text>
<text x="400.1" y="149">CON_MOLEX_5051100597_5PIN</text>
<text x="238.8" y="152.8">1,5KOhm</text>
<text x="227.3" y="162.6">C500</text>
<text x="227.3" y="165.1">10pF</text>
<text x="177.1" y="179.1">CAP_SENSE_UNLOCK_1</text>
<text x="239.6" y="175.7">R502</text>
<text x="238.8" y="182">1,5KOhm</text>
<text x="227.3" y="191.8">C501</text>
<text x="424.1" y="191.8">1</text>
<text x="426.8" y="189.2">J501</text>
<text x="227.3" y="194.3">10pF</text>
<text x="424.4" y="197.9">3</text>
<text x="424.4" y="195.3">2</text>
<text x="424.4" y="202.9">5</text>
<text x="424.4" y="200.4">4</text>
<text x="176.9" y="207">CAP_SENSE_UNLOCK_2</text>
<text x="239.6" y="204.9">R503</text>
<text x="424.4" y="208">6</text>
<text x="427" y="208.1">MNT</text>
<text x="238.8" y="211.2">1,5KOhm</text>
<text x="424.4" y="210.6">7</text>
<text x="427" y="210.4">MNT</text>
<text x="227.3" y="221">C502</text>
<text x="227.3" y="223.5">10pF</text>
<text x="400.1" y="222.6">CON_MOLEX_5051100597_5PIN</text>
<text x="176.9" y="236.2">CAP_SENSE_UNLOCK_3</text>
<text x="239.6" y="234.1">R504</text>
<text x="238.8" y="240.4">1,5KOhm</text>
<text x="227.3" y="250.2">C503</text>
<text x="227.3" y="252.7">10pF</text>
<text x="293.1" y="262.9">D500</text>
<text x="308.3" y="262.9">D501</text>
<text x="323.5" y="262.9">D502</text>
<text x="338.8" y="262.9">D503</text>
<text x="354" y="262.9">D504</text>
<text x="295.9" y="270.9">N/F</text>
<text x="311.2" y="270.9">N/F</text>
<text x="326.4" y="270.9">N/F</text>
<text x="341.6" y="270.9">N/F</text>
<text x="356.9" y="270.9">N/F</text>
<text x="288.7" y="281.9" transform="rotate(-90 288.7 281.9)">SZESD8551MXWT5G</text>
<text x="303.9" y="281.9" transform="rotate(-90 303.9 281.9)">SZESD8551MXWT5G</text>
<text x="319.2" y="281.9" transform="rotate(-90 319.2 281.9)">SZESD8551MXWT5G</text>
<text x="334.4" y="281.9" transform="rotate(-90 334.4 281.9)">SZESD8551MXWT5G</text>
<text x="349.6" y="281.9" transform="rotate(-90 349.6 281.9)">SZESD8551MXWT5G</text>
<text x="152.3" y="288.4">*Low Capacitive Routing at all nets</text>
</g>
<g font-size="2.3">
<text x="271" y="129.9">TP500</text>
<text x="226.6" y="143.9">TP501</text>
<text x="271" y="143.9">TP502</text>
<text x="226.6" y="173.1">TP503</text>
<text x="271" y="173.1">TP504</text>
<text x="226.6" y="202.3">TP505</text>
<text x="271" y="202.3">TP506</text>
<text x="226.6" y="231.5">TP507</text>
<text x="271" y="231.5">TP508</text>
<text x="399.8" y="393.4">Villingen-Schwenningen / Germany</text>
</g>
</svg>
